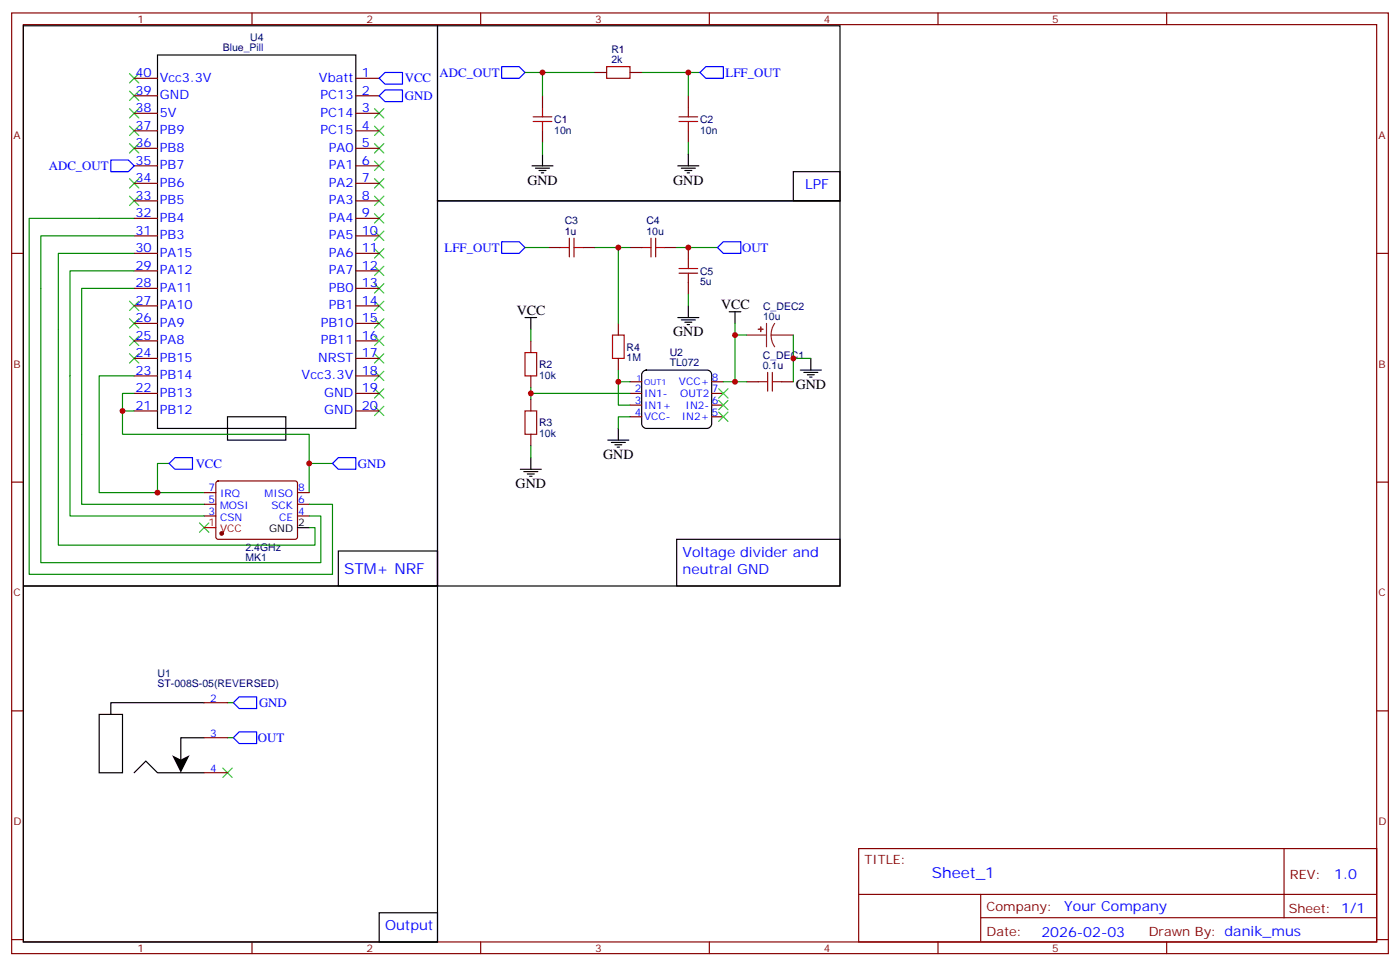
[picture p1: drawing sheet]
<svg xmlns="http://www.w3.org/2000/svg" width="423mm" height="292mm" viewBox="0 0 423 292" stroke-linecap="round" stroke-linejoin="round" font-family="sans-serif">
<g fill="none" stroke="#870000" stroke-width=".35">
<path d="M3.5 3.9h416.3v284.4h-416.3zM7.1 7.4h409.2v277.3h-409.2zM76.2 3.9v3.5M145.3 3.9v3.5M214.5 3.9v3.5M283.6 3.9v3.5M352.8 3.9v3.5M40.6 23.7h7M40.6 29h7M40.6 34.3h7M40.6 39.5h7M107.6 23.7h7.1"/>
<path d="M107.6 29h7.1M107.6 34.3h7.1M107.6 39.5h7.1M164 29v3.5M164 39.5v3.6M179.9 21.9h3.5M190.5 21.9h3.5M208.1 29v3.5M208.1 39.5v3.6M40.6 44.8h7M40.6 50.1h7M40.6 55.4h7"/>
<path d="M107.6 44.8h7.1M107.6 50.1h7.1M107.6 55.4h7.1M3.5 76.6h3.6M40.6 76.6h7M40.6 60.7h7M40.6 66h7M40.6 71.3h7M107.6 76.6h7.1M107.6 60.7h7.1M107.6 66h7.1M107.6 71.3h7.1"/>
<path d="M165.8 74.8h3.5M176.4 74.8h3.5M190.5 74.8h3.5M201.1 74.8h3.5M208.1 74.8v3.6M416.3 76.6h3.5M40.6 81.9h7M40.6 87.2h7M40.6 92.5h7M40.6 97.8h7M107.6 81.9h7.1M107.6 87.2h7.1"/>
<path d="M107.6 92.5h7.1M107.6 97.8h7.1M187 97.8v3.5M208.1 85.4v3.5M40.6 103h7M40.6 108.3h7M40.6 113.6h7M40.6 118.9h7M107.6 103h7.1M107.6 108.3h7.1M107.6 113.6h7.1M107.6 118.9h7.1"/>
<path d="M160.5 103v3.6M160.5 113.6v3.6M187 108.3v3.6M190.5 118.9h3.5M190.5 115.4h3.5M215.2 118.9h3.5M215.2 115.4h3.5M225.8 115.4h3.5M236.4 115.4h3.5M40.6 124.2h7M107.6 124.2h7.1M160.5 120.7v3.5"/>
<path d="M160.5 131.3v3.5M190.5 122.4h3.5M190.5 126h3.5M215.2 122.4h3.5M215.2 126h3.5M3.5 145.7h3.6M61.7 148.9h3.6M61.7 156h3.6M61.7 152.4h3.6M65.5 145.6l.5-.2h23.3l.5 .2 .2 .5-.1 16.5-.6 .4h-23.6l-.4-.7v-16.2zM90 148.9h3.5M90 156h3.5"/>
<path d="M90 152.4h3.5M416.3 145.7h3.5M3.5 214.9h3.6M61.7 212.4h7.1M416.3 214.9h3.5M61.7 223h7.1M61.7 233.6h7.1M259.6 256.5h156.7v28.2h-156.7zM388.3 256.5v20.9M259.7 270.4h156.4M296.6 277.4h119.5M296.6 270.4v14.1"/>
<path d="M3.5 284h3.6M76.2 284.7v3.6M145.3 284.7v3.6M214.5 284.7v3.6M283.6 284.7v3.6M352.8 284.7v3.6M416.3 284h3.5"/>
</g>
<g fill="none" stroke="#3c3" stroke-width=".35">
<path d="M39.2 38.1l2.8 2.9M39.2 32.8l2.8 2.9M39.2 22.3l2.8 2.8M39.2 27.6l2.8 2.8M42 38.1l-2.8 2.9M42 32.8l-2.8 2.9M42 22.3l-2.8 2.8M42 27.6l-2.8 2.8M113.2 32.8l2.9 2.9M113.2 38.1l2.9 2.9M116.1 32.8l-2.9 2.9M116.1 38.1l-2.9 2.9"/>
<path d="M39.2 59.3l2.8 2.8M39.2 54l2.8 2.8M39.2 43.4l2.8 2.8M42 59.3l-2.8 2.8M42 54l-2.8 2.8M42 43.4l-2.8 2.8M113.2 59.3l2.9 2.8M113.2 54l2.9 2.8M113.2 48.7l2.9 2.8M113.2 43.4l2.9 2.8M116.1 59.3l-2.9 2.8M116.1 54l-2.9 2.8"/>
<path d="M116.1 48.7l-2.9 2.8M116.1 43.4l-2.9 2.8M113.2 75.2l2.9 2.8M113.2 69.9l2.9 2.8M113.2 64.6l2.9 2.8M116.1 75.2l-2.9 2.8M116.1 69.9l-2.9 2.8M116.1 64.6l-2.9 2.8M39.2 96.3l2.8 2.9M39.2 91.1l2.8 2.8M42 96.3l-2.8 2.9M42 91.1l-2.8 2.8"/>
<path d="M113.2 96.3l2.9 2.9M113.2 91.1l2.9 2.8M113.2 85.8l2.9 2.8M113.2 80.5l2.9 2.8M116.1 96.3l-2.9 2.9M116.1 91.1l-2.9 2.8M116.1 85.8l-2.9 2.8M116.1 80.5l-2.9 2.8M39.2 101.6l2.8 2.9M39.2 106.9l2.8 2.8M42 106.9l-2.8 2.8M42 101.6l-2.8 2.9"/>
<path d="M113.2 117.5l2.9 2.8M113.2 112.2l2.9 2.8M113.2 106.9l2.9 2.8M113.2 101.6l2.9 2.9M116.1 117.5l-2.9 2.8M116.1 112.2l-2.9 2.8M116.1 106.9l-2.9 2.8M116.1 101.6l-2.9 2.9M217.3 117.5l2.8 2.8M220.1 117.5l-2.8 2.8M113.2 122.8l2.9 2.8M116.1 122.8l-2.9 2.8"/>
<path d="M217.3 121l2.8 2.9M217.3 124.6l2.8 2.8M220.1 121l-2.8 2.9M220.1 124.6l-2.8 2.8M60.3 158.1l2.8 2.8M63.1 158.1l-2.8 2.8M67.4 232.2l2.8 2.8M70.2 232.2l-2.8 2.8"/>
</g>
<g fill="none" stroke="#000" stroke-width=".35">
<path d="M7.1 7.8h125.2v169.3h-125.2zM47.6 16.6h60v112.9h-60zM132.3 7.8h121.7v52.9h-121.7zM160.9 50.1h6.3M161.9 50.8h4.3M163 51.5h2.1M163.7 52.2h.7M164 46.6v3.5M205 50.1h6.3M206 50.8h4.3M207.1 51.5h2.1M207.8 52.2h.7"/>
<path d="M208.1 46.6v3.5M239.9 51.9h14.1v8.8h-14.1zM132.3 60.7h121.7v116.4h-121.7zM158.7 96h3.6M160.5 96v3.5M205 96h6.3M206 96.7h4.3M207.1 97.4h2.1M207.8 98.1h.7M208.1 92.5v3.5M220.5 94.2h3.5M222.2 94.2v3.6"/>
<path d="M194.3 112.4l1.1-.5h18.4a1.41 1.41 0 0 1 1.4 1.4v14.8a1.51 1.51 0 0 1-1.4 1.4h-18.4a1.51 1.51 0 0 1-1.4-1.4v-14.8zM242 111.9h6.4M243.1 112.6h4.2M244.1 113.3h2.1M244.8 114h.7M245.2 108.3v3.6M68.8 126h17.6v7h-17.6zM160.5 138.3v3.6M183.8 133h6.3M184.9 133.7h4.2M185.9 134.4h2.1M186.6 135.1h.7"/>
<path d="M187 129.5v3.5M90 159.5h3.5M157.3 141.9h6.4M158.4 142.6h4.2M159.5 143.3h2.1M160.2 144h.7M7.1 177.1h125.2v107.6h-125.2zM102.3 166.5h30v10.6h-30zM204.6 163h49.4v14.1h-49.4zM30 215.9h7v17.7h-7zM61.7 212.4h-28.2v3.5M40.6 233.6l3.5-3.6 3.5 3.6h14.1"/>
<path d="M61.7 223h-7v7M114.7 275.9h17.6v8.8h-17.6z"/>
</g>
<path d="M114.7 23.7l1.7-1.8h5.3v3.5h-5.3zM114.7 29l1.7-1.8h5.3v3.5h-5.3zM151.7 20.1h5.3l1.7 1.8-1.7 1.8h-5.3zM213.4 20.1h5.3v3.6h-5.3l-1.7-1.8zM33.5 48.4h5.3l1.8 1.7-1.8 1.8h-5.3zM151.7 73.1h5.3l1.7 1.7-1.7 1.8h-5.3zM217 74.8l1.7-1.7h5.3v3.5h-5.3zM51.2 140.1l1.7-1.8h5.3v3.6h-5.3zM100.5 140.1l1.8-1.8h5.3v3.6h-5.3zM70.6 212.4l1.7-1.8h5.3v3.6h-5.3zM70.6 223l1.7-1.8h5.3v3.6h-5.3z" fill="none" stroke="#00f" stroke-width=".35"/>
<g fill="none" stroke="#008700" stroke-width=".35">
<path d="M158.7 21.9h21.2M164 21.9v7.1M194 21.9h17.7M208.1 21.9v7.1M164 43.1v3.5M208.1 43.1v3.5M40.6 66h-31.8v107.6h91.7v-21.2h-7M40.6 71.3h-28.3v98.8h84.7v-14.1h-3.5M40.6 76.6h-23v88.2h77.6v-5.3h-1.7M158.7 74.8h7.1M179.9 74.8h7.1v23M187 74.8h3.5"/>
<path d="M204.6 74.8h12.4M40.6 81.9h-19.4v74.1h40.5M40.6 87.2h-15.9v65.2h37M160.5 99.5v3.5M208.1 88.9v3.6M222.2 97.8v17.6h-3.5M40.6 113.6h-10.6v35.3h31.7M40.6 118.9h-3.6v5.3M160.5 117.2v3.5M160.5 118.9h30M187 111.9v3.5M190.5 115.4h-3.5v7h3.5"/>
<path d="M222.2 101.3h3.6M222.2 115.4h3.6M239.9 101.3v14.1M239.9 108.3h5.3M40.6 124.2h-3.6v7.1h56.5v17.6M160.5 134.8v3.5M190.5 126h-3.5v3.5M51.2 140.1h-3.6v8.8M93.5 140.1h7M68.8 212.4h1.8M68.8 223h1.8"/>
</g>
<circle cx="67" cy="161.3" r=".53" fill="#870000" stroke="#870000" stroke-width=".35"/>
<path d="M61.7 159.5h3.6" fill="none" stroke="#f00" stroke-width=".35"/>
<g fill="none" stroke="#a10000" stroke-width=".35">
<path d="M161.2 36.7h5.7M161.2 35.3h5.7M164 32.5v2.8M164 36.7v2.8M183.4 20.1h7.1v3.6h-7.1zM205.3 36.7h5.7M205.3 35.3h5.7M208.1 32.5v2.8M208.1 36.7v2.8M169.3 74.8h2.9M172.2 72v5.6M173.6 72v5.6"/>
<path d="M173.6 74.8h2.8M194 74.8h2.8M196.8 72v5.6M198.3 74.8h2.8M198.3 72v5.6M208.1 78.4v2.8M205.3 81.2h5.7M205.3 82.6h5.7M208.1 82.6v2.8M158.7 106.6h3.6v7h-3.6zM185.2 101.3h3.5v7h-3.5zM229.3 115.4h2.8"/>
<path d="M232.1 112.6v5.6M233.5 115.4h2.9M233.5 112.6v5.6M158.7 124.2h3.6v7.1h-3.6z"/>
</g>
<path d="M231.8 97.8v7M234.2 97.8l-.8 1.6-.2 1.9M225.8 101.3h6M233.2 101.3l.2 1.8 .8 1.7M233.2 101.3h6.7" fill="none" stroke="#8c2424" stroke-width=".35"/>
<g fill="#8c2424" stroke="#8c2424" stroke-width=".35">
<path d="M230 98.8v1.4z"/>
<path d="M229.3 99.5l1.4 .1z"/>
</g>
<path d="M52 228.3l2.7 1.3 2.6-1.3-2.6 5.3z" fill="#000"/>
<g fill="#c00">
<circle cx="47.6" cy="148.9" r=".88"/>
<circle cx="164" cy="21.9" r=".88"/>
<circle cx="208.1" cy="21.9" r=".88"/>
<circle cx="37" cy="124.2" r=".88"/>
<circle cx="93.5" cy="140.1" r=".88"/>
<circle cx="239.9" cy="108.3" r=".88"/>
<circle cx="222.3" cy="101.3" r=".88"/>
<circle cx="222.3" cy="115.4" r=".88"/>
<circle cx="160.5" cy="118.9" r=".88"/>
<circle cx="187" cy="115.4" r=".88"/>
<circle cx="187" cy="74.8" r=".88"/>
<circle cx="208.1" cy="74.8" r=".88"/>
</g>
<g font-size="4.6" fill="#00f">
<text x="104.1" y="173.6">STM+ NRF</text>
<text x="281.7" y="265.5">Sheet_1</text>
</g>
<g font-size="4.2">
<text x="159.5" y="55.8">GND</text>
<text x="203.6" y="55.8">GND</text>
<text x="156.3" y="95.3">VCC</text>
<text x="218" y="93.5">VCC</text>
<text x="203.6" y="101.6">GND</text>
<text x="240.6" y="117.5">GND</text>
<text x="182.4" y="138.7">GND</text>
<text x="155.9" y="147.5">GND</text>
</g>
<g font-size="4.2" fill="#00f">
<text x="243.4" y="57.2">LPF</text>
<text x="206.4" y="168.3">Voltage divider and</text>
<text x="206.4" y="173.6">neutral GND</text>
<text x="403.4" y="265.8">1.0</text>
<text x="321.8" y="275.3">Your Company</text>
<text x="116.4" y="281.2">Output</text>
<text x="314.9" y="283.1">2026-02-03</text>
</g>
<g font-size="3.9" fill="#00f">
<text x="40.9" y="23.3">40</text>
<text x="109.4" y="23.3">1</text>
<text x="132.9" y="23.2">ADC_OUT</text>
<text x="219.4" y="23.2">LFF_OUT</text>
<text x="40.9" y="28.6">39</text>
<text x="48.3" y="24.7">Vcc3.3V</text>
<text x="96.4" y="24.7">Vbatt</text>
<text x="109.4" y="28.6">2</text>
<text x="122.4" y="24.9">VCC</text>
<text x="40.9" y="33.9">38</text>
<text x="48.3" y="35.3">5V</text>
<text x="48.3" y="30">GND</text>
<text x="96.9" y="30">PC13</text>
<text x="96.9" y="35.3">PC14</text>
<text x="109.4" y="33.9">3</text>
<text x="122.4" y="30.2">GND</text>
<text x="40.9" y="39.2">37</text>
<text x="48.3" y="40.6">PB9</text>
<text x="96.9" y="40.6">PC15</text>
<text x="109.4" y="39.2">4</text>
<text x="40.9" y="44.5">36</text>
<text x="48.3" y="45.9">PB8</text>
<text x="99.4" y="45.9">PA0</text>
<text x="109.4" y="44.5">5</text>
<text x="14.8" y="51.4">ADC_OUT</text>
<text x="40.9" y="49.8">35</text>
<text x="48.3" y="51.2">PB7</text>
<text x="99.4" y="51.2">PA1</text>
<text x="109.4" y="49.8">6</text>
<text x="40.9" y="55.1">34</text>
<text x="48.3" y="56.5">PB6</text>
<text x="99.4" y="56.5">PA2</text>
<text x="109.4" y="55.1">7</text>
<text x="40.9" y="65.7">32</text>
<text x="40.9" y="60.4">33</text>
<text x="48.3" y="61.8">PB5</text>
<text x="99.4" y="61.8">PA3</text>
<text x="109.4" y="60.4">8</text>
<text x="109.4" y="65.7">9</text>
<text x="40.9" y="70.9">31</text>
<text x="48.3" y="67.1">PB4</text>
<text x="99.4" y="67.1">PA4</text>
<text x="109.4" y="70.9">10</text>
<text x="40.9" y="76.2">30</text>
<text x="48.3" y="77.6">PA15</text>
<text x="48.3" y="72.4">PB3</text>
<text x="99.4" y="72.4">PA5</text>
<text x="99.4" y="77.6">PA6</text>
<text x="109.4" y="76.2">11</text>
<text x="134.5" y="76.1">LFF_OUT</text>
<text x="224.4" y="76.2">OUT</text>
<text x="40.9" y="81.5">29</text>
<text x="48.3" y="82.9">PA12</text>
<text x="99.4" y="82.9">PA7</text>
<text x="109.4" y="81.5">12</text>
<text x="40.9" y="86.8">28</text>
<text x="48.3" y="88.2">PA11</text>
<text x="99.4" y="88.2">PB0</text>
<text x="109.4" y="86.8">13</text>
<text x="40.9" y="92.1">27</text>
<text x="48.3" y="93.5">PA10</text>
<text x="99.4" y="93.5">PB1</text>
<text x="109.4" y="92.1">14</text>
<text x="40.9" y="97.4">26</text>
<text x="48.3" y="98.8">PA9</text>
<text x="97" y="98.8">PB10</text>
<text x="109.4" y="97.4">15</text>
<text x="40.9" y="108">24</text>
<text x="40.9" y="102.7">25</text>
<text x="48.3" y="104.1">PA8</text>
<text x="97" y="104.1">PB11</text>
<text x="109.4" y="102.7">16</text>
<text x="109.4" y="108">17</text>
<text x="40.9" y="113.3">23</text>
<text x="48.3" y="109.4">PB15</text>
<text x="96.3" y="109.4">NRST</text>
<text x="109.4" y="113.3">18</text>
<text x="40.9" y="118.6">22</text>
<text x="48.3" y="120">PB13</text>
<text x="48.3" y="114.7">PB14</text>
<text x="91.2" y="114.7">Vcc3.3V</text>
<text x="98" y="120">GND</text>
<text x="109.4" y="118.6">19</text>
<text x="40.9" y="123.9">21</text>
<text x="48.3" y="125.3">PB12</text>
<text x="98" y="125.3">GND</text>
<text x="109.4" y="123.9">20</text>
<text x="59.2" y="141.5">VCC</text>
<text x="108.2" y="141.4">GND</text>
<text x="78.3" y="213.7">GND</text>
<text x="78" y="224.4">OUT</text>
</g>
<g font-size="3.9" fill="#800">
<text x="261.4" y="261.1">TITLE:</text>
<text x="390" y="265.8">REV:</text>
<text x="298.3" y="275.3">Company:</text>
<text x="389.7" y="275.9">Sheet: 1/1</text>
<text x="298.3" y="283">Date:</text>
<text x="347.4" y="283.1">Drawn By: danik_mus</text>
</g>
<g font-size="3.2" fill="#800">
<text x="41.6" y="6.9">1</text>
<text x="110.8" y="6.9">2</text>
<text x="179.9" y="6.9">3</text>
<text x="249.1" y="6.9">4</text>
<text x="318.2" y="6.9">5</text>
<text x="4.1" y="42">A</text>
<text x="416.8" y="42">A</text>
<text x="4.1" y="111.2">B</text>
<text x="416.8" y="111.2">B</text>
<text x="4.1" y="180.3">C</text>
<text x="416.8" y="180.3">C</text>
<text x="4.1" y="249.4">D</text>
<text x="416.8" y="249.4">D</text>
<text x="41.6" y="287.7">1</text>
<text x="110.8" y="287.7">2</text>
<text x="179.9" y="287.7">3</text>
<text x="249.1" y="287.7">4</text>
<text x="318.2" y="287.7">5</text>
</g>
<g font-size="3.2" fill="#000080">
<text x="67.4" y="15.6">Blue_Pill</text>
<text x="75.7" y="12.4">U4</text>
<text x="184.9" y="15.9">R1</text>
<text x="184.9" y="19.1">2k</text>
<text x="167.6" y="40.4">10n</text>
<text x="167.6" y="37.2">C1</text>
<text x="211.7" y="40.4">10n</text>
<text x="211.7" y="37.2">C2</text>
<text x="170.8" y="70.9">1u</text>
<text x="170.8" y="67.8">C3</text>
<text x="195.4" y="70.9">10u</text>
<text x="195.4" y="67.8">C4</text>
<text x="211.7" y="83">C5</text>
<text x="211.7" y="86.2">5u</text>
<text x="230.7" y="93.6">C_DEC2</text>
<text x="230.7" y="96.7">10u</text>
<text x="189.4" y="106">R4</text>
<text x="202.5" y="107.6">U2</text>
<text x="163" y="111.3">R2</text>
<text x="189.4" y="109.2">1M</text>
<text x="202.5" y="110.7">TL072</text>
<text x="230.7" y="111.5">0.1u</text>
<text x="230.7" y="108.5">C_DEC1</text>
<text x="163" y="114.5">10k</text>
<text x="163" y="128.9">R3</text>
<text x="163" y="132.1">10k</text>
<text x="74.2" y="166.5">2.4GHz</text>
<text x="74.2" y="169.7">MK1</text>
<text x="47.6" y="207.8">ST-008S-05(REVERSED)</text>
<text x="47.6" y="204.6">U1</text>
</g>
<g font-size="3.2" fill="#00f">
<text x="192" y="118.6">2</text>
<text x="194.7" y="120">IN1-</text>
<text x="205.3" y="116.5">VCC+</text>
<text x="205.7" y="120">OUT2</text>
<text x="215.2" y="118.6">7</text>
<text x="215.2" y="115">8</text>
<text x="192" y="122.1">3</text>
<text x="192" y="125.6">4</text>
<text x="194.7" y="123.5">IN1+</text>
<text x="207.3" y="123.5">IN2-</text>
<text x="215.2" y="125.6">5</text>
<text x="215.2" y="122.1">6</text>
<text x="194.7" y="127">VCC-</text>
<text x="206.2" y="127">IN2+</text>
<text x="63.1" y="148.6">7</text>
<text x="90.1" y="148.6">8</text>
<text x="63.1" y="155.6">3</text>
<text x="63.1" y="152.1">5</text>
<text x="66.6" y="153.8">MOSI</text>
<text x="66.6" y="150.3">IRQ</text>
<text x="80" y="150.3">MISO</text>
<text x="82.1" y="153.8">SCK</text>
<text x="90.1" y="152.1">6</text>
<text x="90.1" y="155.6">4</text>
<text x="66.6" y="157.4">CSN</text>
<text x="84.4" y="157.4">CE</text>
<text x="63.5" y="212.1">2</text>
<text x="63.5" y="222.6">3</text>
<text x="63.5" y="233.2">4</text>
</g>
<g font-size="3.2" fill="#f00">
<text x="63.1" y="159.1">1</text>
<text x="66.6" y="160.9">VCC</text>
</g>
<g font-size="3.2">
<text x="81.4" y="160.9">GND</text>
<text x="90.1" y="159.1">2</text>
</g>
<g font-size="2.5" fill="#00f">
<text x="192.5" y="115">1</text>
<text x="194.7" y="116.5">OUT1</text>
</g>
</svg>
